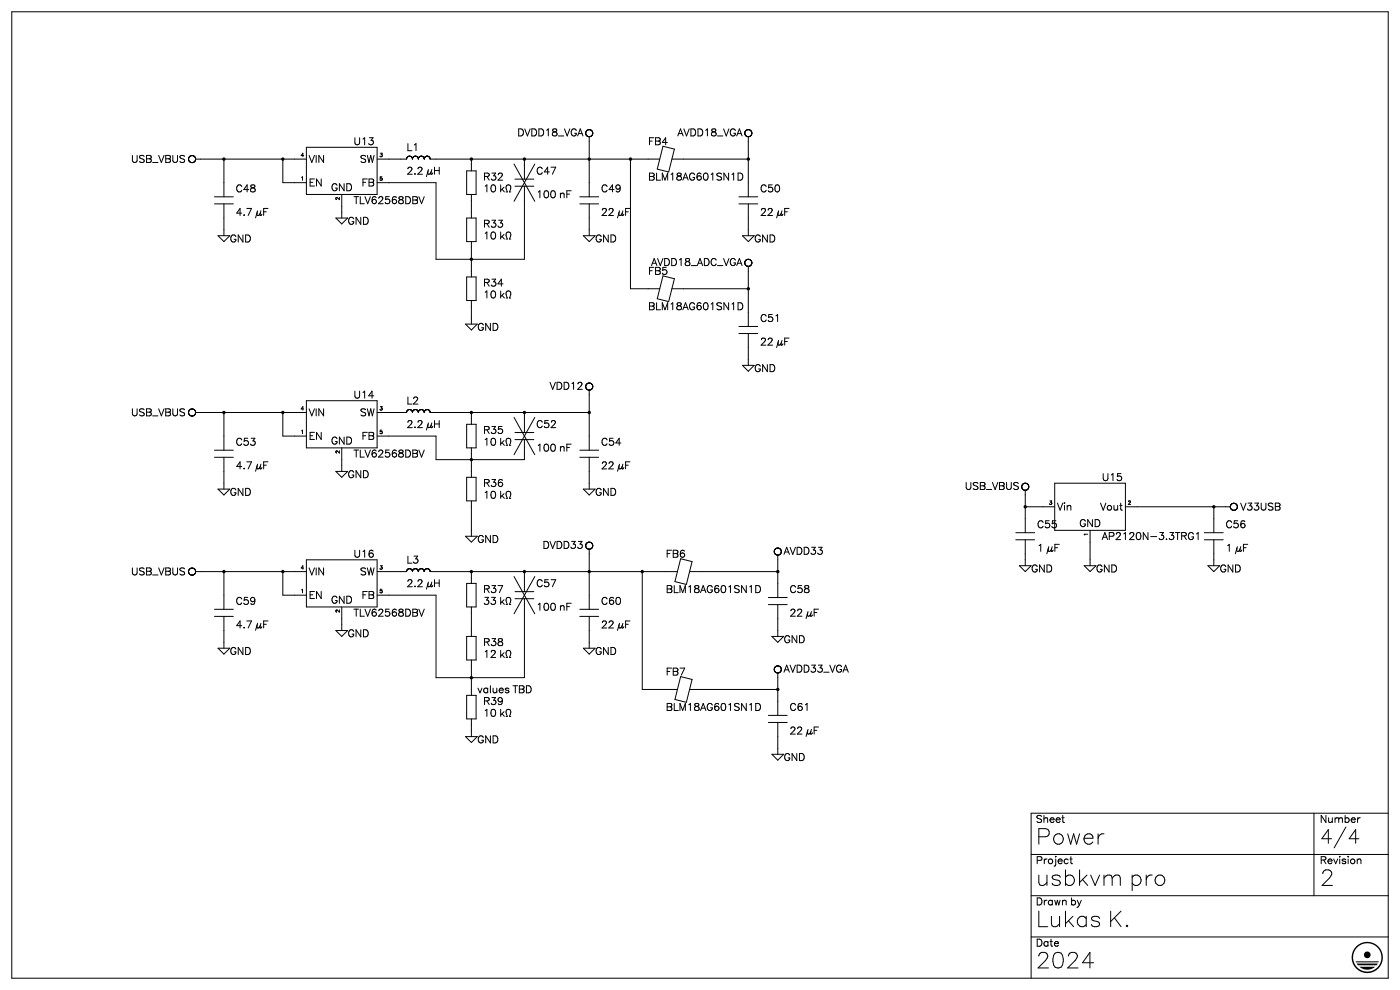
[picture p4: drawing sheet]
<svg xmlns="http://www.w3.org/2000/svg" width="297mm" height="210mm" viewBox="0 0 297 210" stroke-linecap="round" stroke-linejoin="round" font-family="sans-serif">
<g fill="none" stroke="#000" stroke-width=".21">
<path d="M2.5 2.5h292v205h-292zM28.1 33v1l.4 .5 .5-.3 .1-1.2M30.6 33.2l-.4-.2-.6 .2 .1 .3 .7 .3 .2 .2v.2l-.4 .3-.6-.3M31.1 33l.9 .1 .1 .3-.4 .3 .4 .3-.2 .4-.8 .1zM31.1 33.7h.6M32.4 34.5h1.1M33.7 33l.5 1.5 .6-1.5M35.2 33l.9 .1 .1 .3-.4 .3 .4 .3-.2 .4-.8 .1zM35.2 33.7h.6M36.7 33v1l.4 .5 .5-.3 .1-1.2M38.2 34.2l.6 .3M38.8 33h-.5l-.1 .3 .1 .2 .6 .2"/>
<path d="M42.5 33.7h22.5M47.5 33.7v8M60 33.7v5h5M64 37.6l.2-.1v.7M64.2 32.5l-.3 .5h.5M65 31.2h15v10h-15zM71.5 39.3a.55 .55 0 0 0-.6-.3 .55 .55 0 0 0-.5 .5v.4a.54 .54 0 0 0 .6 .6 .54 .54 0 0 0 .5-.6h-.4M77.6 33.2l-.4-.2-.6 .2 .1 .3 .7 .3 .2 .2v.2l-.4 .3-.6-.3M77.9 33l.4 1.5 .3-1.5 .4 1.5M78.3 38h.6M78.3 38.7h.6M78.3 39.5h.6"/>
<path d="M82.5 33.7h3.8M82.5 38.7h10v16.3h18.8v-15.5M86.3 33.7h.1M86.3 33.5v.2M86.3 33.5h.1M86.3 33.4v.1M86.4 33.4h-.1M86.4 33.4h.1M86.4 33.3v.1M86.5 33.3h-.1M86.5 33.3h.1M86.5 33.2h.1"/>
<path d="M86.6 33.2h-.1M86.6 33.2h.1M86.7 33.2h-.1M86.7 33.2h.1M86.7 33.1v.1M86.8 33.1h-.1M86.8 33.1h.1M86.9 33.1h.1M87 33.1h.1M87 33.1l.1 .1M87.1 33.2h.1M87.2 33.2h.1"/>
<path d="M87.2 33.2l.1 .1M87.3 33.3h.1M87.3 33.3l.1 .1M87.4 33.4h.1M87.4 33.4l.1 .1M87.5 33.5h.1M87.5 33.5v.1M87.5 33.7h.1M87.5 33.6v.1M87.5 33.6h.1M87.6 33.5h-.1M87.6 33.5h.1"/>
<path d="M87.6 33.4v.1M87.6 33.4h.1M87.7 33.3l-.1 .1M87.7 33.3h.1M87.8 33.2l-.1 .1M87.8 33.2h.1M87.9 33.2h-.1M87.9 33.2h.1M88 33.1l-.1 .1M88 33.1h.1M88.1 33.1h-.1M88.1 33.1h.1"/>
<path d="M88.2 33.1h.1M88.3 33.1v.1M88.3 33.2h.1M88.4 33.2h.1M88.5 33.2v.1M88.5 33.3h.1M88.6 33.3h.1M88.6 33.3v.1M88.6 33.4h.1M88.6 33.4l.1 .1M88.7 33.5h.1M88.7 33.5v.1"/>
<path d="M88.7 33.6h.1M88.7 33.6v.1M88.7 33.7h.1M88.8 33.6v.1M88.8 33.6h.1M88.8 33.5v.1M88.8 33.5h.1M88.8 33.4v.1M88.9 33.4h-.1M88.9 33.4h.1M88.9 33.3v.1M89 33.3h-.1"/>
<path d="M89 33.3h.1M89 33.2v.1M89.1 33.2h-.1M89.1 33.2h.1M89.2 33.2h-.1M89.2 33.2h.1M89.2 33.1v.1M89.3 33.1h-.1M89.3 33.1h.1M89.4 33.1h-.1M89.4 33.1h.1M89.5 33.1h.1"/>
<path d="M89.5 33.1l.1 .1M89.6 33.2h.1M89.7 33.2h.1M89.7 33.2l.1 .1M89.8 33.3h.1M89.8 33.3l.1 .1M89.9 33.4h.1M89.9 33.4v.1M89.9 33.5h.1M90 33.5h.1M90 33.5v.1M90 33.7h.1"/>
<path d="M90 33.6v.1M90 33.6h.1M90.1 33.5h-.1M90.1 33.5h.1M90.1 33.4v.1M90.1 33.4h.1M90.2 33.3l-.1 .1M90.2 33.3h.1M90.3 33.2l-.1 .1M90.3 33.2h.1M90.4 33.2h-.1M90.4 33.2h.1"/>
<path d="M90.5 33.1l-.1 .1M90.5 33.1h.1M90.6 33.1h-.1M90.6 33.1h.1M90.7 33.1h.1M90.8 33.1v.1M90.8 33.2h.1M90.9 33.2h.1M91 33.2v.1M91 33.3h.1M91.1 33.3h.1M91.1 33.3v.1"/>
<path d="M91.1 33.4h.1M91.2 33.4v.1M91.2 33.5h.1M91.2 33.5v.1M91.2 33.6h.1M91.2 33.6v.1M91.2 33.7h.1M91.2 33.7h48.8M99 36.2h2v5h-2zM100 33.7v2.5M109 34.8l4.4 7.9M109.2 38h4"/>
<path d="M109.2 39.5h4M110 27.3h.5a.8 .8 0 0 1 .6 .8 .8 .8 0 0 1-.6 .7h-.5zM111.3 33.7v4.3M111.3 27.3l.6 1.5 .6-1.5M112.8 27.3h.5a.8 .8 0 0 1 .5 .8 .8 .8 0 0 1-.5 .7h-.5zM113.4 34.8l-4.4 7.9M114.3 27.3h.5a.8 .8 0 0 1 .5 .8 .8 .8 0 0 1-.5 .7h-.5zM116 27.6l.3-.3v1.5M117.3 27.4v.4l.7 .3 .2 .2a.5 .5 0 0 1-.5 .6 .5 .5 0 0 1-.5-.6l.2-.2 .6-.3 .1-.2a.56 .56 0 0 0-.8-.2zM118.5 28.8h1.1M119.8 27.3l.5 1.5 .6-1.5M122.2 27.7a.55 .55 0 0 0-.6-.4 .55 .55 0 0 0-.4 .6v.4a.54 .54 0 0 0 .5 .6 .54 .54 0 0 0 .5-.6h-.3"/>
<path d="M122.5 28.8l.6-1.5 .6 1.5M122.8 28.3h.7M125 30v11.7M133.7 33.7v27.5h6.3M139.4 35.9l1.2-4.9 2.5 .6-1.2 4.9M142.5 33.7h16.2M143.8 28.8l.6-1.5 .5 1.5M144 28.3h.7M145.1 27.3l.5 1.5 .6-1.5M146.6 27.3h.5a.8 .8 0 0 1 .5 .8 .8 .8 0 0 1-.5 .7h-.5zM148.1 27.3h.5a.8 .8 0 0 1 .5 .8 .8 .8 0 0 1-.5 .7h-.5zM149.7 27.6l.4-.3v1.5"/>
<path d="M151.1 27.4v.4l.6 .3 .2 .2a.5 .5 0 0 1-.5 .6 .5 .5 0 0 1-.5-.6l.2-.2 .7-.3 .1-.2a.56 .56 0 0 0-.8-.2zM152.2 28.8h1.2M153.5 27.3l.6 1.5 .5-1.5M156 27.7a.55 .55 0 0 0-.6-.4 .55 .55 0 0 0-.5 .6v.4a.54 .54 0 0 0 .6 .6 .54 .54 0 0 0 .5-.6h-.4M156.5 28.3h.7M156.9 27.3l-.6 1.5M158.7 30v11.7M45.5 41.7h4M45.5 43.2h4M46.2 50h2.6l-1.3 1.2zM47.5 43.2v6.8M71.3 42l.1 .3"/>
<path d="M71.3 46.2h2.4l-1.2 1.3zM72 41.9v.5l-.4-.4M72.5 41.2v5M99 46.2h2v5h-2zM99 58.7h2v5h-2zM100 41.2v5M100 51.2v7.5M123 41.7h4M123 43.2h4M123.8 50h2.5l-1.3 1.2zM125 43.2v6.8M138.2 56.3l.6-1.5 .6 1.5"/>
<path d="M139.5 54.8l.6 1.5 .5-1.5M142 55.8l-.1-.6-.2-.3-.7-.1v1.5M142.5 54.8h.5a.8 .8 0 0 1 .5 .8 .8 .8 0 0 1-.5 .7h-.5zM144.1 55.1l.4-.3v1.5M145.5 54.9v.4l.6 .3 .3 .2a.5 .5 0 0 1-.5 .6 .5 .5 0 0 1-.5-.6l.2-.2 .6-.3 .1-.2a.56 .56 0 0 0-.8-.2zM146.6 56.3h1.2M147.9 56.3l.6-1.5 .6 1.5M148.1 55.8h.8M149.4 54.8h.5a.8 .8 0 0 1 .5 .8 .8 .8 0 0 1-.5 .7h-.5zM151.9 55.2a.55 .55 0 0 0-.6-.4 .55 .55 0 0 0-.4 .6v.4a.55 .55 0 0 0 .4 .5 .55 .55 0 0 0 .6-.3M152.2 56.3h1.2M153.5 54.8l.6 1.5 .5-1.5"/>
<path d="M156 55.2a.55 .55 0 0 0-.6-.4 .55 .55 0 0 0-.5 .6v.4a.54 .54 0 0 0 .6 .6 .54 .54 0 0 0 .5-.6h-.4M156.5 55.8h.7M156.8 41.7h3.9M156.8 43.2h3.9M156.9 54.8l-.6 1.5M157.5 50h2.5l-1.3 1.2zM158.7 43.2v6.8M158.7 57.5v11.7M98.8 68.7h2.4l-1.2 1.3zM100 63.7v5M139.4 63.4l1.2-4.9 2.5 .6-1.2 4.9M142.5 61.2h16.2"/>
<path d="M156.8 69.2h3.9M156.8 70.7h3.9M157.5 77.5h2.5l-1.3 1.2zM158.7 70.7v6.8M28.1 86.7v1.1l.4 .4 .5-.2 .1-1.3M30.6 86.9l-.4-.2-.6 .2 .1 .4 .8 .3 .1 .4-.4 .2-.6-.2M31.1 86.7l.9 .2v.4l-.3 .1 .4 .3-.2 .4-.8 .1zM31.1 87.4h.6M32.4 88.2h1.1M33.7 86.7l.5 1.5 .6-1.5M35.2 86.7l.9 .2 .1 .2-.4 .3 .4 .3-.2 .4-.8 .1zM35.2 87.4h.6"/>
<path d="M36.7 86.7v1.1l.4 .4 .5-.2 .1-1.3M38.2 88l.6 .2M38.8 86.7l-.5 .1-.1 .3 .1 .2 .6 .2M42.5 87.5h22.5M45.5 95.5h4M45.5 97h4M47.5 87.5v8M47.5 97v6.7M60 87.5v5h5M64 91.4l.2-.2v.8M64.2 86.2l-.3 .5h.5M65 85h15v10h-15z"/>
<path d="M71.3 95.8l.1 .3M71.3 100h2.4l-1.2 1.2zM71.5 93.1a.55 .55 0 0 0-.6-.4 .55 .55 0 0 0-.5 .6v.3a.54 .54 0 0 0 .6 .6 .54 .54 0 0 0 .5-.6h-.4M72 95.6v.5l-.4-.4M72.5 95v5M77.6 86.9l-.4-.2-.6 .2 .1 .4 .7 .3 .2 .2v.2l-.4 .2-.6-.2M77.9 86.7l.4 1.5 .3-1.5 .4 1.5M78.3 91.7h.6M78.3 92.4h.6M78.3 93.2h.6M82.5 92.5h10v5h18.8v-4.3M86.3 87.5h-3.8"/>
<path d="M86.3 87.4v.1M86.3 87.4h.1M86.3 87.3v.1M86.3 87.3h.1M86.3 87.2v.1M86.3 87.2h.1M86.4 87.1l-.1 .1M86.4 87.1h.1M86.5 87l-.1 .1M86.5 87h.1M86.6 86.9l-.1 .1M86.7 86.9h-.1"/>
<path d="M86.8 86.9h-.1M86.8 86.9h.1M86.9 86.9h.1M87 86.9h.1M87.1 86.9h.1M87.1 86.9l.1 .1M87.2 87h.1M87.3 87v.1M87.3 87.1h.1M87.4 87.1h.1M87.4 87.1v.1M87.4 87.2h.1"/>
<path d="M87.4 87.2l.1 .1M87.5 87.3h.1M87.5 87.3v.1M87.5 87.5h.1M87.5 87.4v.1M87.5 87.4h.1M87.6 87.2l-.1 .1M87.6 87.2h.1M87.6 87.1v.1M87.6 87.1h.1M87.7 87.1h-.1M87.7 87v.1"/>
<path d="M87.7 87h.1M87.8 87h-.1M87.8 87h.1M87.9 86.9l-.1 .1M87.9 86.9h.1M88 86.9h-.1M88 86.9h.1M88.1 86.9h-.1M88.1 86.9h.1M88.2 86.9h.1M88.3 86.9h.1M88.4 86.9h.1"/>
<path d="M88.4 86.9v.1M88.4 87h.1M88.5 87h.1M88.5 87l.1 .1M88.6 87.1h.1M88.6 87.1v.1M88.6 87.2h.1M88.7 87.2h.1M88.7 87.2v.1M88.7 87.3h.1M88.7 87.3v.1M88.7 87.4h.1"/>
<path d="M88.7 87.4v.1M88.7 87.5h.1M88.8 87.4h.1M88.8 87.3v.1M88.8 87.3h.1M88.8 87.2v.1M88.8 87.2h.1M88.9 87.1l-.1 .1M88.9 87.1h.1M89 87l-.1 .1M89 87h.1M89.1 87h-.1"/>
<path d="M89.1 86.9v.1M89.1 86.9h.1M89.2 86.9h-.1M89.3 86.9h-.1M89.3 86.9h.1M89.4 86.9h.1M89.4 86.9h-.1M89.5 86.9h.1M89.6 86.9h.1M89.6 86.9l.1 .1M89.7 87h.1M89.8 87h.1"/>
<path d="M89.8 87v.1M89.8 87.1h.1M89.9 87.1h.1M89.9 87.1v.1M89.9 87.2h.1M89.9 87.2l.1 .1M90 87.3h.1M90 87.5h.1M90 87.4v.1M90 87.4h.1M90 87.3v.1M90.1 87.2l-.1 .1"/>
<path d="M90.1 87.2h.1M90.1 87.1v.1M90.1 87.1h.1M90.2 87.1h-.1M90.2 87v.1M90.2 87h.1M90.3 87h-.1M90.3 87h.1M90.4 86.9l-.1 .1M90.4 86.9h.1M90.5 86.9h-.1M90.5 86.9h.1"/>
<path d="M90.6 86.9h-.1M90.6 86.9h.1M90.7 86.9h.1M90.8 86.9h.1M90.9 86.9h.1M90.9 86.9v.1M90.9 87h.1M91 87h.1M91 87l.1 .1M91.1 87.1l.1 .1M91.2 87.2h.1M91.2 87.2v.1"/>
<path d="M91.2 87.3h.1M91.2 87.3v.1M91.2 87.4h.1M91.2 87.4l33.8 .1M99 90h2v5h-2zM100 87.5v2.5M100 95v6.2M109 88.5l4.4 7.9M109.2 93.2h4M109.2 91.7h4M111.3 87.5v4.2M113.4 88.5l-4.4 7.9"/>
<path d="M116.7 81.1l.6 1.5 .5-1.5M118.2 81.1h.5a.8 .8 0 0 1 .5 .7 .8 .8 0 0 1-.5 .8h-.5zM119.7 81.1h.5a.8 .8 0 0 1 .5 .7 .8 .8 0 0 1-.5 .8h-.5zM121.3 81.4l.4-.3v1.5M123 95.5h4M123 97h4M123.2 81.1l-.4 .1-.2 .2M123.3 81.9l-.8 .7h1M125 82.7v12.8M125 97v6.7M46.2 103.7h2.6l-1.3 1.3zM64.2 120l-.3 .5h.5"/>
<path d="M65 118.7h15v10h-15zM98.8 113.7h2.4l-1.2 1.3zM99 101.2h2v5h-2zM100 106.2v7.5M115.4 114.8h.5a.8 .8 0 0 1 .5 .8 .8 .8 0 0 1-.5 .7h-.5zM116.7 114.8l.6 1.5 .5-1.5M118.2 114.8h.5a.8 .8 0 0 1 .5 .8 .8 .8 0 0 1-.5 .7h-.5zM119.7 114.8h.5a.8 .8 0 0 1 .5 .8 .8 .8 0 0 1-.5 .7h-.5zM121.2 114.8h.8l-.4 .6a.5 .5 0 0 1 .4 .8 .5 .5 0 0 1-.9-.1M122.5 116.1l.4 .2h.4M122.7 114.8h.8l-.5 .6h.3M123.8 103.7h2.5l-1.3 1.3z"/>
<path d="M125 116.5v12.7M164.3 117h.1M164.3 117v.1M164.3 117.1h.1M164.3 116.9v.1M164.3 117.1v.1M164.3 116.9h.1M164.3 117.2v.1M164.3 116.8v.1M164.3 117.3h.1M164.3 116.7v.1M164.3 117.3v.1"/>
<path d="M164.3 116.7h.1M164.3 117.4h.1M164.3 116.6v.1M164.4 117.4v.1M164.4 116.6h-.1M164.4 117.5h.1M164.5 117.5v.1M164.5 117.6h.1M164.5 117.6l.2 .1M164.6 116.4l-.2 .2M164.6 116.3v.1M164.7 117.7h.1"/>
<path d="M164.7 116.3h-.1M164.7 116.3h.1M164.8 117.7h.1M164.8 116.3h-.1M164.9 117.7h.1M164.9 116.3h-.1M164.9 116.3h.1M165 117.7h.1M165 116.3h.1M165 116.3h-.1M165 117.7v9M165.1 117.7h-.1"/>
<path d="M165.1 116.3h.2M165.2 117.7h-.1M165.2 117.7h.1M165.3 117.7h-.1M165.3 116.3h.1M165.3 117.7h.1M165.4 116.3v.1M165.4 116.4h.1M165.4 117.6l-.1 .1M205 102.3v1.1l.4 .4 .5-.2 .1-1.3M207.5 102.6l-.4-.3-.6 .3 .1 .3 .7 .3 .2 .2v.2l-.4 .2-.6-.2M208 102.3l.9 .2v.4l-.3 .2 .4 .2-.2 .5h-.8z"/>
<path d="M208 103.1h.6M209.2 103.8h1.2M210.5 102.3l.6 1.5 .6-1.5M212 102.3l1 .2v.4l-.3 .2 .3 .2-.1 .5h-.9zM212 103.1h.7M213.5 102.3v1.1l.5 .4 .5-.2v-1.3M215 103.6l.7 .2M215.5 113h4M215.5 114.5h4M215.7 102.3l-.5 .1-.2 .3 .2 .2 .6 .2M216.3 120h2.4l-1.2 1.2zM217.5 105v8"/>
<path d="M217.5 114.5v5.5M217.5 107.5h6.2M222.6 106.9l.3 .1M222.7 106.2h.4l-.2 .3h.1M223.7 102.5h15.1v10h-15.1zM230 120h2.5l-1.2 1.2zM230.3 110.6a.55 .55 0 0 0-.7-.4 .55 .55 0 0 0-.4 .6v.3a.54 .54 0 0 0 .5 .6 .54 .54 0 0 0 .6-.6h-.4M230.7 113.3h-.7l.1 .2M231.3 112.5v7.5M233.5 106.7l.5 1.5 .6-1.5M236.3 107.2l.1 .9 .3 .1 .4-.3M237.1 107.2v1"/>
<path d="M241.3 107.5h19.7M255.5 113h4M255.5 114.5h4M256.2 120h2.5l-1.2 1.2zM257.5 107.5v5.5M257.5 114.5v5.5M261 107.5h.1M261 107.5v.1M261 107.4v.1M261 107.6v.2M261 107.3v.1M261 107.3h.1"/>
<path d="M261 107.2v.1M261 107.8h.1M261.1 107.2h-.1M261.1 107.8v.1M261.1 107.1v.1M261.1 107.9h.1M261.1 107.1h.1M261.1 107.9l.4 .3M261.2 107l-.1 .1M261.2 107h.1M261.2 106.9v.1M261.3 106.9h-.1"/>
<path d="M261.4 106.8l-.1 .1M261.4 106.8h.1M261.5 108.2h.1M261.6 106.8h-.2M261.6 108.2h.1M261.6 106.8h.1M261.7 106.8h-.1M261.7 108.2h.1M261.8 106.7l-.1 .1M261.8 106.7v.1M261.8 108.2h.1M261.8 106.8h.1"/>
<path d="M261.9 108.2h-.1M261.9 106.8h.1M262 106.8h.1M262 108.2h-.1M262.1 108.2h-.1M262.1 106.8v.1M262.1 108.1v.1M262.1 106.9h.1M262.2 108.1h-.1M262.2 106.9h.1M262.2 108.1h.1M262.2 106.9l.1 .1"/>
<path d="M262.3 108.1h-.1M262.3 108v.1M262.3 108h.1M28.1 120.5v1l.4 .5 .5-.3 .1-1.2M30.6 120.7l-.4-.2-.6 .2 .1 .3 .8 .4 .1 .3-.4 .3-.6-.3M31.1 120.5l.9 .1v.4l-.3 .2 .4 .3-.2 .4-.8 .1zM31.1 121.2h.6M32.4 122h1.1M33.7 120.5l.5 1.5 .6-1.5M35.2 120.5l.9 .1 .1 .3-.4 .3 .4 .3-.2 .4-.8 .1zM35.2 121.2h.6M36.7 120.5v1l.4 .5 .5-.3 .1-1.2"/>
<path d="M38.2 121.7l.6 .3M38.8 120.5h-.5l-.1 .3 .1 .2 .6 .2M42.5 121.2h22.5M45.5 129.2h4M45.5 130.7h4M46.2 137.5h2.6l-1.3 1.2zM47.5 121.2v8M47.5 130.7v6.8M60 121.2v5h5M64 125.1l.2-.1v.7M71.3 129.5l.1 .3M71.3 133.7h2.4l-1.2 1.3z"/>
<path d="M71.5 126.8a.55 .55 0 0 0-.6-.3 .55 .55 0 0 0-.5 .5v.4a.54 .54 0 0 0 .6 .6 .54 .54 0 0 0 .5-.6h-.4M72 129.4v.5l-.4-.4M72.5 128.7v5M77.6 120.7l-.4-.2-.6 .2 .1 .3 .7 .3 .2 .2v.2l-.4 .3-.6-.3M77.9 120.5l.4 1.5 .3-1.5 .4 1.5M78.3 125.5h.6M78.3 126.2h.6M78.3 127h.6M82.5 126.2h10v17.5h18.8v-16.7M82.5 121.2h3.8M86.3 121.2h.1M86.3 121.1v.1"/>
<path d="M86.3 121.1h.1M86.3 121v.1M86.3 121h.1M86.3 120.9v.1M86.4 120.9h-.1M86.4 120.9h.1M86.5 120.8l-.1 .1M86.5 120.7v.1M86.6 120.7h-.1M86.6 120.7h.1M86.7 120.7h-.1M86.7 120.7h.1"/>
<path d="M86.7 120.6v.1M86.8 120.6h-.1M86.8 120.6h.1M86.9 120.6h.1M87 120.6h.1M87 120.6l.1 .1M87.1 120.7h.1M87.2 120.7h.1M87.2 120.7l.1 .1M87.3 120.8h.1M87.3 120.8l.1 .1M87.4 120.9h.1"/>
<path d="M87.4 120.9l.1 .1M87.5 121h.1M87.5 121v.1M87.5 121.1h.1M87.5 121.2h.1M87.5 121.1v.1M87.6 121h-.1M87.6 121h.1M87.6 120.9v.1M87.6 120.9h.1M87.7 120.8l-.1 .1M87.7 120.8h.1"/>
<path d="M87.8 120.7l-.1 .1M87.8 120.7h.1M87.9 120.7h-.1M87.9 120.7h.1M88 120.6l-.1 .1M88 120.6h.1M88.1 120.6h.1M88.1 120.6h-.1M88.2 120.6h.1M88.3 120.6v.1M88.3 120.7h.1M88.4 120.7h.1"/>
<path d="M88.5 120.7h.1M88.5 120.7v.1M88.5 120.8h.1M88.6 120.8h.1M88.6 120.8v.1M88.6 120.9h.1M88.6 120.9l.1 .1M88.7 121h.1M88.7 121v.1M88.7 121.1h.1M88.7 121.1v.1M88.7 121.2h.1"/>
<path d="M88.8 121.2h.1M88.8 121.1v.1M88.8 121.1h.1M88.8 121v.1M88.8 121h.1M88.8 120.9v.1M88.9 120.9h-.1M88.9 120.9h.1M89 120.8l-.1 .1M89 120.7v.1M89 120.7h.1M89.1 120.7h-.1"/>
<path d="M89.1 120.7h.1M89.2 120.7h-.1M89.2 120.7h.1M89.2 120.6v.1M89.3 120.6h-.1M89.3 120.6h.1M89.4 120.6h.1M89.4 120.6h-.1M89.5 120.6h.1M89.5 120.6l.1 .1M89.6 120.7h.1M89.7 120.7h.1"/>
<path d="M89.7 120.7l.1 .1M89.8 120.8h.1M89.8 120.8l.1 .1M89.9 120.9h.1M89.9 120.9v.1M89.9 121h.1M90 121h.1M90 121v.1M90 121.2h.1M90 121.1v.1M90 121.1h.1M90.1 121h-.1"/>
<path d="M90.1 121h.1M90.1 120.9v.1M90.1 120.9h.1M90.2 120.8l-.1 .1M90.2 120.8h.1M90.3 120.7l-.1 .1M90.3 120.7h.1M90.4 120.7h-.1M90.4 120.7h.1M90.5 120.6l-.1 .1M90.5 120.6h.1M90.6 120.6h-.1"/>
<path d="M90.6 120.6h.1M90.7 120.6h.1M90.8 120.6v.1M90.8 120.7h.1M90.9 120.7h.1M91 120.7h.1M91 120.7v.1M91 120.8h.1M91.1 120.8h.1M91.1 120.8v.1M91.1 120.9h.1M91.2 120.9v.1"/>
<path d="M91.2 121h.1M91.2 121v.1M91.2 121.1h.1M91.2 121.1v.1M91.2 121.2h.1M91.2 121.2h52.5M99 123.7h2v5h-2zM99 135h2v5h-2zM100 121.2v2.5M100 128.7v6.3M100 140v7.5M109 122.3l4.4 7.9"/>
<path d="M109.2 125.5h4M109.2 127h4M111.3 121.2v4.3M113.4 122.3l-4.4 7.9M123 129.2h4M123 130.7h4M123.8 137.5h2.5l-1.3 1.2zM125 130.7v6.8M136.2 121.2v25h7.5M143.2 123.4l1.2-4.9 2.4 .6-1.2 4.9M146.3 121.2h18.7M163 126.7h4"/>
<path d="M163 128.2h4M163.7 135h2.6l-1.3 1.2zM165 128.2v6.8M98.8 156.2h2.4l-1.2 1.3zM99 147.5h2v5h-2zM100 152.5v3.7M143.2 148.4l1.2-4.9 2.4 .6-1.2 4.9M146.3 146.2h18.7M163 151.7h4M163 153.2h4M163.7 160h2.6l-1.3 1.2zM164.2 142l.1 .1"/>
<path d="M164.3 142h-.1M164.3 142.1h.1M164.3 141.9v.1M164.3 142.1v.1M164.3 141.9h.1M164.3 142.2v.1M164.3 141.8v.1M164.3 142.3h.1M164.3 141.7v.1M164.3 142.3l.1 .1M164.4 142.4h.1M164.4 141.6l-.1 .1"/>
<path d="M164.4 141.6h.1M164.4 142.4v.1M164.4 142.5h.1M164.5 142.5v.1M164.5 142.6h.1M164.5 141.4l-.1 .2M164.5 141.4h.1M164.6 142.6h.1M164.6 141.4h-.1M164.6 141.4h.1M164.6 142.6v.1M164.6 142.7h.1"/>
<path d="M164.6 141.3v.1M164.7 142.7h.1M164.7 141.3h-.1M164.7 141.3h.1M164.8 142.7h.1M164.8 141.3h-.1M164.9 142.7h.1M164.9 141.3h-.1M164.9 141.3h.1M165 142.7h.1M165 141.3h.1M165 141.3h-.1"/>
<path d="M165 142.7v9M165 153.2v6.8M165.1 142.7h-.1M165.1 141.3h.1M165.2 142.7h-.1M165.2 141.3h.1M165.2 142.7h.1M165.2 141.3h.2M165.4 142.7h-.2M165.4 141.3v.1M165.4 142.6v.1M165.4 141.4h.1"/>
<path d="M165.4 142.6h.1M278.7 172.5v17.5M294.5 172.5h-75.8v35M218.7 190h75.8M218.7 181.2h75.8M218.7 198.7h75.8"/>
<circle cx="235.4" cy="107.7" r=".5"/>
</g>
<g fill="#000">
<path d="M287.7 200.8a3.3 3.3 0 0 1 2.4-1v.3a3 3 0 0 0-2.7 4.3 3 3 0 0 0 5 .5 3 3 0 0 0-1.7-4.8h-.6v-.3a3.3 3.3 0 0 1 3.2 4.2 3.3 3.3 0 0 1-4.9 2 3.3 3.3 0 0 1-.7-5.2zM288.4 205.1h3.3a2.59 2.59 0 0 1-3.3 0zM287.8 204.4h4.5l-.3 .4h-3.9zM287.6 203.9h4.9l-.1 .2h-4.7z"/>
<circle cx="290.1" cy="202.5" r=".71"/>
</g>
<g fill="none" stroke="#000" stroke-width=".75">
<path d="M60 33.7h.1M100 33.7h.1M111.3 33.7h.1M125 33.7h.1M133.7 33.7h.1M158.7 33.7h.1M100 55h.1M158.7 61.2h.1M60 87.5h.1M100 87.5h.1M100 97.5h.1M111.3 87.5h.1"/>
<path d="M125 87.5h.1M217.5 107.5h.1M257.5 107.5h.1M60 121.2h.1M100 121.2h.1M111.3 121.2h.1M125 121.2h.1M136.2 121.2h.1M165 121.2h.1M100 143.7h.1M165 146.2h.1"/>
</g>
<g font-size="5.3">
<text x="219.8" y="179.1">Power</text>
<text x="219.8" y="187.9">usbkvm pro</text>
<text x="280" y="187.9">2</text>
<text x="219.8" y="196.6">Lukas K.</text>
<text x="219.8" y="205.4">2024</text>
</g>
<text font-size="4.6" x="280" y="178.9">4/4</text>
<g font-size="2.4">
<text x="123.7" y="28.9">DVDD18_VGA</text>
<text x="157.5" y="28.9">AVDD18_VGA</text>
<text x="39.4" y="34.5">USB_VBUS</text>
<text x="65.5" y="34.5">VIN</text>
<text x="75" y="30.7">U13</text>
<text x="79.5" y="34.5">SW</text>
<text x="86.3" y="32">L1</text>
<text x="137.5" y="30.7">FB4</text>
<text x="50" y="40.7">C48</text>
<text x="65.5" y="39.5">EN</text>
<text x="72.5" y="40.5">GND</text>
<text x="79.5" y="39.5">FB</text>
<text x="86.3" y="37">2.2 µH</text>
<text x="102.5" y="40.7">10 kΩ</text>
<text x="102.5" y="38.2">R32</text>
<text x="113.8" y="42">100 nF</text>
<text x="113.8" y="37">C47</text>
<text x="127.5" y="40.7">C49</text>
<text x="137.5" y="38.2">BLM18AG601SN1D</text>
<text x="161.2" y="40.7">C50</text>
<text x="50" y="45.7">4.7 µF</text>
<text x="73.7" y="47.6">GND</text>
<text x="75" y="43.2">TLV62568DBV</text>
<text x="127.5" y="45.7">22 µF</text>
<text x="161.2" y="45.7">22 µF</text>
<text x="48.8" y="51.4">GND</text>
<text x="102.5" y="50.7">10 kΩ</text>
<text x="102.5" y="48.2">R33</text>
<text x="126.3" y="51.4">GND</text>
<text x="160" y="51.4">GND</text>
<text x="137.5" y="58.2">FB5</text>
<text x="157.5" y="56.4">AVDD18_ADC_VGA</text>
<text x="102.5" y="63.2">10 kΩ</text>
<text x="102.5" y="60.7">R34</text>
<text x="137.5" y="65.7">BLM18AG601SN1D</text>
<text x="101.2" y="70.1">GND</text>
<text x="161.2" y="68.2">C51</text>
<text x="161.2" y="73.2">22 µF</text>
<text x="123.7" y="82.6">VDD12</text>
<text x="160" y="78.9">GND</text>
<text x="39.4" y="88.2">USB_VBUS</text>
<text x="65.5" y="88.2">VIN</text>
<text x="75" y="84.5">U14</text>
<text x="79.5" y="88.2">SW</text>
<text x="86.3" y="85.7">L2</text>
<text x="50" y="94.5">C53</text>
<text x="65.5" y="93.2">EN</text>
<text x="72.5" y="94.2">GND</text>
<text x="79.5" y="93.2">FB</text>
<text x="86.3" y="90.7">2.2 µH</text>
<text x="102.5" y="94.5">10 kΩ</text>
<text x="102.5" y="92">R35</text>
<text x="113.8" y="95.7">100 nF</text>
<text x="113.8" y="90.7">C52</text>
<text x="127.5" y="94.5">C54</text>
<text x="50" y="99.5">4.7 µF</text>
<text x="73.7" y="101.4">GND</text>
<text x="75" y="97">TLV62568DBV</text>
<text x="127.5" y="99.5">22 µF</text>
<text x="233.8" y="102">U15</text>
<text x="48.8" y="105.1">GND</text>
<text x="102.5" y="105.7">10 kΩ</text>
<text x="102.5" y="103.2">R36</text>
<text x="126.3" y="105.1">GND</text>
<text x="216.2" y="103.9">USB_VBUS</text>
<text x="220" y="112">C55</text>
<text x="224.3" y="108.2">Vin</text>
<text x="231.2" y="111.7">GND</text>
<text x="238.2" y="108.2">Vout</text>
<text x="260" y="112">C56</text>
<text x="263.1" y="108.2">V33USB</text>
<text x="75" y="118.2">U16</text>
<text x="86.3" y="119.5">L3</text>
<text x="101.2" y="115.1">GND</text>
<text x="123.7" y="116.4">DVDD33</text>
<text x="141.3" y="118.2">FB6</text>
<text x="166.3" y="117.6">AVDD33</text>
<text x="220" y="117">1 µF</text>
<text x="233.8" y="114.5">AP2120N-3.3TRG1</text>
<text x="260" y="117">1 µF</text>
<text x="39.4" y="122">USB_VBUS</text>
<text x="65.5" y="122">VIN</text>
<text x="79.5" y="122">SW</text>
<text x="86.3" y="124.5">2.2 µH</text>
<text x="102.5" y="125.7">R37</text>
<text x="113.8" y="124.5">C57</text>
<text x="141.3" y="125.7">BLM18AG601SN1D</text>
<text x="167.5" y="125.7">C58</text>
<text x="218.7" y="121.4">GND</text>
<text x="232.5" y="121.4">GND</text>
<text x="258.7" y="121.4">GND</text>
<text x="50" y="128.2">C59</text>
<text x="65.5" y="127">EN</text>
<text x="72.5" y="128">GND</text>
<text x="75" y="130.7">TLV62568DBV</text>
<text x="79.5" y="127">FB</text>
<text x="102.5" y="128.2">33 kΩ</text>
<text x="113.8" y="129.5">100 nF</text>
<text x="127.5" y="128.2">C60</text>
<text x="167.5" y="130.7">22 µF</text>
<text x="50" y="133.2">4.7 µF</text>
<text x="73.7" y="135.1">GND</text>
<text x="102.5" y="137">R38</text>
<text x="127.5" y="133.2">22 µF</text>
<text x="166.3" y="136.4">GND</text>
<text x="48.8" y="138.9">GND</text>
<text x="102.5" y="139.5">12 kΩ</text>
<text x="126.3" y="138.9">GND</text>
<text x="141.3" y="143.2">FB7</text>
<text x="166.3" y="142.6">AVDD33_VGA</text>
<text x="101.2" y="147">values TBD</text>
<text x="102.5" y="149.5">R39</text>
<text x="102.5" y="152">10 kΩ</text>
<text x="141.3" y="150.7">BLM18AG601SN1D</text>
<text x="167.5" y="155.7">22 µF</text>
<text x="167.5" y="150.7">C61</text>
<text x="101.2" y="157.6">GND</text>
<text x="166.3" y="161.4">GND</text>
<text x="219.8" y="174.5">Sheet</text>
<text x="280" y="174.5">Number</text>
<text x="219.8" y="183.2">Project</text>
<text x="280" y="183.2">Revision</text>
<text x="219.8" y="192">Drawn by</text>
<text x="219.8" y="200.7">Date</text>
</g>
<g font-size="1.2">
<text x="64.5" y="33.2">4</text>
<text x="80.5" y="33.2">3</text>
<text x="72" y="41.7" transform="rotate(-90 72 41.7)">2</text>
<text x="80.5" y="38.2">5</text>
<text x="64.5" y="87">4</text>
<text x="80.5" y="87">3</text>
<text x="72" y="95.5" transform="rotate(-90 72 95.5)">2</text>
<text x="80.5" y="92">5</text>
<text x="223.3" y="107">3</text>
<text x="239.2" y="107">2</text>
<text x="64.5" y="120.7">4</text>
<text x="80.5" y="120.7">3</text>
<text x="80.5" y="125.7">5</text>
<text x="72" y="129.2" transform="rotate(-90 72 129.2)">2</text>
</g>
</svg>
